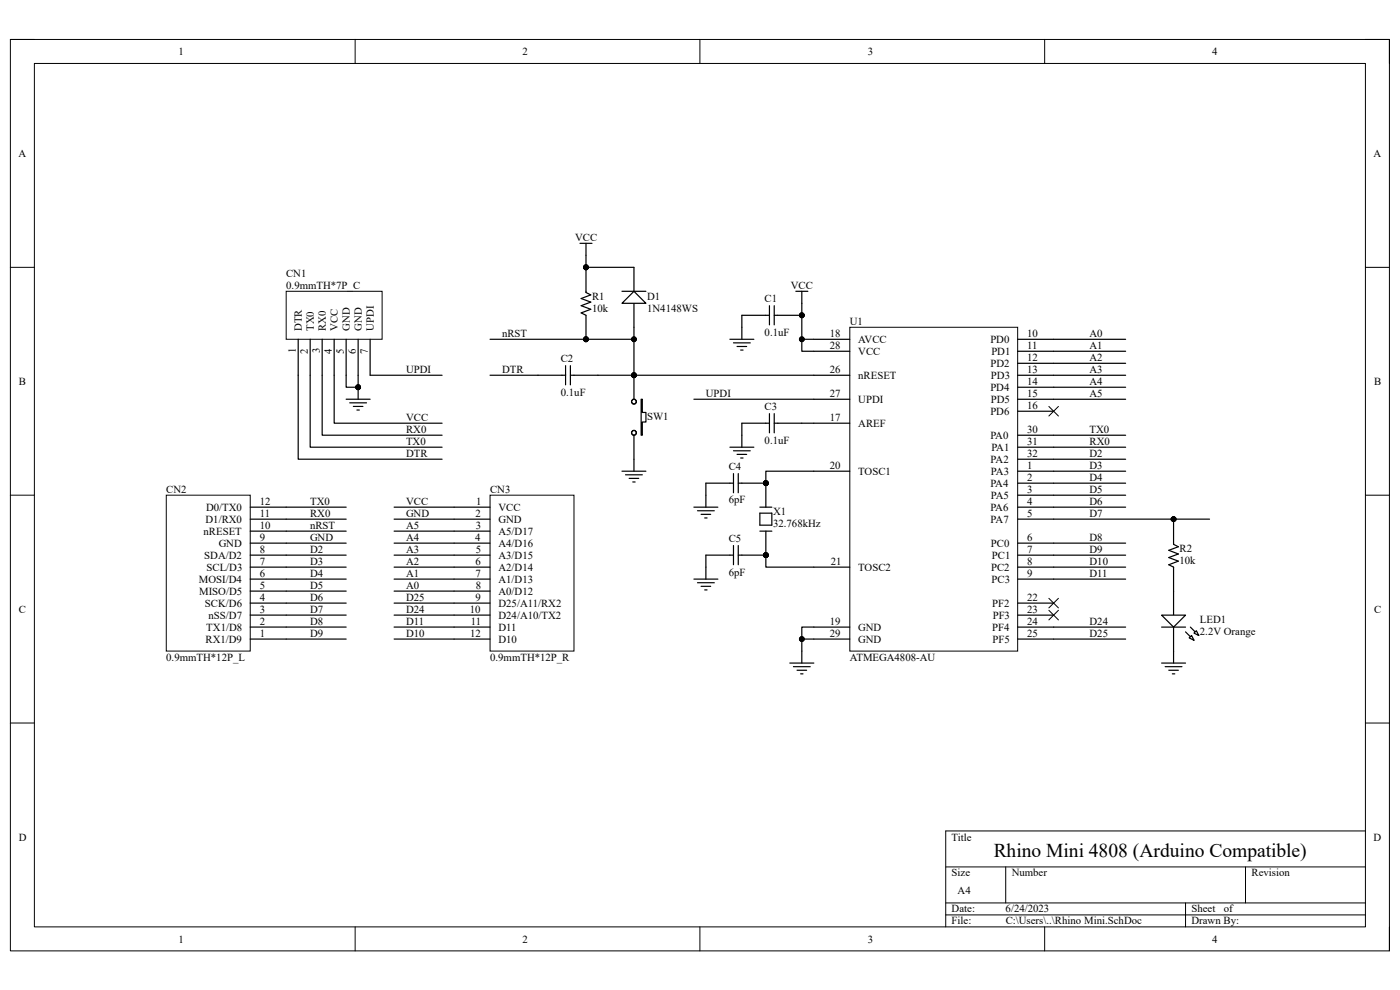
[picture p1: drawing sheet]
<svg xmlns="http://www.w3.org/2000/svg" width="297mm" height="210mm" viewBox="0 0 297 210" stroke-linecap="round" stroke-linejoin="round" font-family="sans-serif">
<path d="M2.2 8.4h292.6v193.3h-292.6z" fill="none" stroke="#000" stroke-width=".21"/>
<path d="M7.3 13.5h282.4v183.1h-282.4z" fill-rule="evenodd" fill="#fff"/>
<g fill="none" stroke="#000" stroke-width=".21">
<path d="M2.2 8.4h5.1M7.3 13.5h282.4v183.1h-282.4zM75.3 8.4v5.1M148.5 8.4v5.1M221.6 8.4v5.1M289.7 8.4h5.1v5.1M2.2 56.7h5.1M289.7 56.7h5.1M2.2 105h5.1M289.7 105.1h5.1M2.2 153.4h5.1M289.7 153.4h5.1"/>
<path d="M289.7 176.3h-89.1v20.3M75.3 196.6v5.1M148.5 196.6v5.1M200.6 183.9h89.1M200.6 191.5h89.1M200.6 194.1h89.1M213.4 183.9v7.6M221.6 196.6v5.1M251.5 191.5v5.1M264.2 183.9v7.6M294.8 196.6v5.1"/>
<circle cx="124.3" cy="56.7" r=".51"/>
<circle cx="124.3" cy="72" r=".51"/>
<circle cx="134.5" cy="79.6" r=".51"/>
<circle cx="170.1" cy="66.9" r=".51"/>
</g>
<g fill="none" stroke="#000" stroke-width=".25">
<path d="M123 51.6h2.6M124.3 51.6v2.6M124.3 56.7v5.4l1 .5-2 .7 2 .8-2 .7 2 .8-2 .8 1 .5v5.1M114.1 79.6h5.9M120 77.6v4M121 77.6v4M121 79.6h5.9M134.5 79.6v5.1M154.8 72h5.1M155.6 72.7h3.6M156.4 73.5h2M157.1 74.3h.5"/>
<path d="M157.4 66.9h5.8M157.4 69.4v2.6M163.2 64.8v4.1M164.3 64.8v4.1M164.3 66.9h5.8M168.8 61.8h2.6M170.1 61.8v2.5M134.5 92.3v5.1M154.8 94.9h5.1M155.6 95.6h3.6M156.4 96.4h2M157.1 97.2h.5"/>
<path d="M157.4 92.3v2.6M157.4 89.8h5.8M163.2 87.7v4.1M164.3 87.7v4.1M164.3 89.8h5.8M170.1 138.1v2.6M167.6 140.7h5.1M168.3 141.4h3.6M169.1 142.2h2M169.9 142.9h.5"/>
</g>
<g fill="#000">
<circle cx="124.3" cy="56.7" r=".51"/>
<circle cx="124.3" cy="72" r=".51"/>
<circle cx="134.5" cy="79.6" r=".51"/>
<circle cx="170.1" cy="66.9" r=".51"/>
</g>
<path d="M136 84.7h.3v2.8h.7v2h-.7v2.8h-.3z" fill-rule="evenodd" fill="#fff"/>
<g fill="none" stroke="#000" stroke-width=".25">
<path d="M134.5 56.7v5.1M134.5 64.3v5.1M131.9 100h5.1M134.5 97.4v2.6M136 84.7h.3v2.8h.7v2h-.7v2.8h-.3zM132.7 100.7h3.6M133.5 101.5h2M134.2 102.2h.5"/>
<circle cx="134.5" cy="91.8" r=".51"/>
<circle cx="134.5" cy="85.2" r=".51"/>
</g>
<path d="M131.9 64.3l2.6-2.5 2.5 2.5z" fill="#fff"/>
<path d="M131.9 64.3l2.6-2.5 2.5 2.5zM131.9 61.8h5.1" fill="none" stroke="#000" stroke-width=".25"/>
<path d="M35.3 105h17.8v33.1h-17.8z" fill-rule="evenodd" fill="#fff"/>
<path d="M35.3 105h17.8v33.1h-17.8z" fill="none" stroke="#000" stroke-width=".21"/>
<g fill="none" stroke="#000" stroke-width=".25">
<path d="M53.1 117.8h7.6M53.1 115.2h7.6M53.1 112.7h7.6M53.1 110.1h7.6M53.1 107.6h7.6M53.1 135.6h7.6M53.1 133h7.6M53.1 130.5h7.6M53.1 127.9h7.6M53.1 125.4h7.6M53.1 122.9h7.6M53.1 120.3h7.6"/>
<path d="M147.2 122.9h5.1M148 123.6h3.5M148.7 124.4h2.1M149.5 125.1h.5M149.8 120.3v2.6"/>
</g>
<path d="M104 105h17.8v33.1h-17.8z" fill-rule="evenodd" fill="#fff"/>
<path d="M104 105h17.8v33.1h-17.8z" fill="none" stroke="#000" stroke-width=".21"/>
<path d="M96.3 107.6h7.7M96.3 110.1h7.7M96.3 112.7h7.7M96.3 115.2h7.7M96.3 117.8h7.7M96.3 120.3h7.7M96.3 122.9h7.7M96.3 125.4h7.7M96.3 127.9h7.7M96.3 130.5h7.7M96.3 133h7.7M96.3 135.6h7.7" fill="none" stroke="#000" stroke-width=".25"/>
<path d="M180.3 69.4h35.6v68.7h-35.6z" fill-rule="evenodd" fill="#fff"/>
<path d="M180.3 69.4h35.6v68.7h-35.6zM222.5 126.9l2 2.1M222.5 129.5l2 2M224.5 126.9l-2 2.1M224.5 129.5l-2 2" fill="none" stroke="#000" stroke-width=".21"/>
<g fill="none" stroke="#000" stroke-width=".25">
<path d="M172.7 72h7.6M172.7 79.6h7.6M172.7 74.5h7.6M215.9 72h7.6M215.9 79.6h7.6M215.9 74.5h7.6M215.9 77.1h7.6M172.7 89.8h7.6M172.7 100h7.6M172.7 84.7h7.6M215.9 100h7.6M215.9 84.7h7.6"/>
<path d="M215.9 92.3h7.6M215.9 94.9h7.6M215.9 97.4h7.6M215.9 82.1h7.6M215.9 87.2h7.6M215.9 102.5h7.6M215.9 105.1h7.6M215.9 107.6h7.6M215.9 110.1h7.6M215.9 115.2h7.6M215.9 117.8h7.6M172.7 133h7.6"/>
<path d="M172.7 120.3h7.6M172.7 135.6h7.6M215.9 133h7.6M215.9 120.3h7.6M215.9 127.9h7.6M215.9 130.5h7.6M215.9 135.6h7.6M215.9 122.9h7.6"/>
</g>
<path d="M60.7 61.8h20.4v10.2h-20.4z" fill-rule="evenodd" fill="#fff"/>
<g fill="none" stroke="#000" stroke-width=".21">
<path d="M60.7 61.8h20.4v10.2h-20.4zM222.5 86.2l2 2.1M224.5 86.2l-2 2.1"/>
<circle cx="76" cy="82.1" r=".51"/>
<circle cx="249" cy="110.1" r=".51"/>
</g>
<g fill="none" stroke="#000" stroke-width=".25">
<path d="M63.3 72v7.6M65.8 72v7.6M68.3 72v7.6M70.9 72v7.6M73.4 72v7.6M76 72v7.6M78.5 72v7.6M73.4 84.7h5.1M74.2 85.5h3.6M75 86.2h2M75.7 87h.5M76 82.1v2.6"/>
<path d="M249 110.1v5.4l1 .5-2 .7 2 .8-2 .8 2 .7-2 .8 1 .5v10.2M249 133v7.7M246.4 140.7h5.1M247.2 141.4h3.6M248 142.2h2M248.7 142.9h.5"/>
</g>
<g fill="#000">
<circle cx="76" cy="82.1" r=".51"/>
<circle cx="249" cy="110.1" r=".51"/>
</g>
<path d="M246.4 130.5h5.1l-2.5 2.5z" fill="#fff"/>
<path d="M246.4 130.5h5.1l-2.5 2.5zM251.5 134l1.8 1.8M252.5 133l1.8 1.8" fill="none" stroke="#000" stroke-width=".25"/>
<path d="M252.8 134.8l.5 1-1-.5z" fill="#fff"/>
<path d="M252.8 134.8l.5 1-1-.5z" fill="none" stroke="#000" stroke-width=".25"/>
<path d="M253.3 134.3l.5-.5 .5 1z" fill="#fff"/>
<g fill="none" stroke="#000" stroke-width=".25">
<path d="M124.3 54.2v2.5h10.2M63.3 79.6v17.8h30.5M65.8 79.6v15.3h28M68.3 79.6v12.7h25.5M70.9 79.6v10.2h22.9M73.4 79.6v2.5h2.6v-2.5M78.5 79.6h15.3M104 72h30.5M104 79.6h10.1M126.9 79.6h45.8M134.5 69.4v10.2M157.4 66.9v2.5"/>
<path d="M170.1 64.3v10.2h2.6M170.1 72h2.6M223.5 72h15.3M223.5 79.6h15.3M223.5 74.5h15.3M223.5 77.1h15.3M147.2 84.7h25.5M157.4 89.8v2.5M170.1 89.8h2.6M172.7 100h-10.2v2.5M223.5 82.1h15.3M223.5 84.7h15.3"/>
<path d="M223.5 92.3h15.3M223.5 94.9h15.3M223.5 97.4h15.3M223.5 100h15.3M60.7 112.7h12.7M60.7 107.6h12.7M60.7 117.8h12.7M60.7 110.1h12.7M60.7 115.2h12.7M83.6 112.7h12.7M83.6 107.6h12.7M83.6 117.8h12.7"/>
<path d="M83.6 110.1h12.7M83.6 115.2h12.7M147.2 107.6h5.1M148 108.4h3.5M148.7 109.1h2.1M149.5 109.9h.5M155.6 102.5h-5.8v5.1M155.6 117.8h-5.8v2.5M155.6 100.5v4M155.6 115.7v4.1M156.6 100.5v4M156.6 115.7v4.1"/>
<path d="M156.6 102.5h5.9M156.6 117.8h5.9M161.2 112.7h2.5M161.2 108.9h2.5v2.5h-2.5zM161.2 107.6h2.5M162.5 117.8v2.5h10.2M162.5 102.5v5.1M162.5 112.7v5.1M223.5 110.1h33.1M223.5 107.6h15.3M223.5 102.5h15.3M223.5 115.2h15.3"/>
<path d="M223.5 105.1h15.3M223.5 117.8h15.3M60.7 133h12.7M60.7 120.3h12.7M60.7 122.9h12.7M60.7 125.4h12.7M60.7 127.9h12.7M60.7 130.5h12.7M60.7 135.6h12.7M83.6 133h12.7M83.6 120.3h12.7M83.6 122.9h12.7"/>
<path d="M83.6 125.4h12.7M83.6 127.9h12.7M83.6 130.5h12.7M83.6 135.6h12.7M170.1 135.6h2.6M172.7 133h-2.6v5.1M223.5 133h15.3M223.5 120.3h15.3M223.5 122.9h15.3M223.5 135.6h15.3M246.4 133h5.1M253.3 134.3l.5-.5 .5 1z"/>
</g>
<g fill="#000">
<circle cx="124.3" cy="56.7" r=".51"/>
<circle cx="124.3" cy="72" r=".51"/>
<circle cx="134.5" cy="79.6" r=".51"/>
<circle cx="134.5" cy="72" r=".51"/>
<circle cx="170.1" cy="72" r=".51"/>
<circle cx="170.1" cy="66.9" r=".51"/>
<circle cx="76" cy="82.1" r=".51"/>
<circle cx="162.5" cy="117.8" r=".51"/>
<circle cx="162.5" cy="102.5" r=".51"/>
<circle cx="249" cy="110.1" r=".51"/>
<circle cx="170.1" cy="135.6" r=".51"/>
</g>
<g fill="none" stroke="#000" stroke-width=".21">
<circle cx="124.3" cy="56.7" r=".51"/>
<circle cx="124.3" cy="72" r=".51"/>
<circle cx="134.5" cy="79.6" r=".51"/>
<circle cx="134.5" cy="72" r=".51"/>
<circle cx="170.1" cy="72" r=".51"/>
<circle cx="170.1" cy="66.9" r=".51"/>
<circle cx="76" cy="82.1" r=".51"/>
<circle cx="162.5" cy="117.8" r=".51"/>
<circle cx="162.5" cy="102.5" r=".51"/>
<circle cx="249" cy="110.1" r=".51"/>
<circle cx="170.1" cy="135.6" r=".51"/>
</g>
<text font-size="4.1" x="210.8" y="181.7">Rhino Mini 4808 (Arduino Compatible)</text>
<g font-size="2.3">
<text x="37.9" y="11.7">1</text>
<text x="110.9" y="11.7">2</text>
<text x="184.1" y="11.7">3</text>
<text x="257.1" y="11.7">4</text>
<text x="3.9" y="33.3">A</text>
<text x="291.4" y="33.3">A</text>
<text x="122" y="51.1">VCC</text>
<text x="60.7" y="58.7">CN1</text>
<text x="60.7" y="61.3">0.9mmTH*7P_C</text>
<text x="125.6" y="63.6">R1</text>
<text x="137.3" y="63.6">D1</text>
<text x="162.2" y="64.1">C1</text>
<text x="167.8" y="61.3">VCC</text>
<text x="64" y="70.2" transform="rotate(-90 64 70.2)">DTR</text>
<text x="66.6" y="70.2" transform="rotate(-90 66.6 70.2)">TX0</text>
<text x="69.1" y="70.2" transform="rotate(-90 69.1 70.2)">RX0</text>
<text x="71.7" y="70.2" transform="rotate(-90 71.7 70.2)">VCC</text>
<text x="74.2" y="70.2" transform="rotate(-90 74.2 70.2)">GND</text>
<text x="76.8" y="70.2" transform="rotate(-90 76.8 70.2)">GND</text>
<text x="79.3" y="70.2" transform="rotate(-90 79.3 70.2)">UPDI</text>
<text x="106.5" y="71.5">nRST</text>
<text x="125.6" y="66.1">10k</text>
<text x="137.3" y="66.1">1N4148WS</text>
<text x="162.2" y="71.2">0.1uF</text>
<text x="176.1" y="71.5">18</text>
<text x="180.3" y="68.9">U1</text>
<text x="217.9" y="71.5">10</text>
<text x="231.1" y="71.5">A0</text>
<text x="62.8" y="74.9" transform="rotate(-90 62.8 74.9)">1</text>
<text x="65.3" y="75.1" transform="rotate(-90 65.3 75.1)">2</text>
<text x="67.9" y="75" transform="rotate(-90 67.9 75)">3</text>
<text x="70.4" y="75.1" transform="rotate(-90 70.4 75.1)">4</text>
<text x="72.9" y="75" transform="rotate(-90 72.9 75)">5</text>
<text x="75.5" y="75.1" transform="rotate(-90 75.5 75.1)">6</text>
<text x="78" y="75.1" transform="rotate(-90 78 75.1)">7</text>
<text x="119" y="76.8">C2</text>
<text x="176.1" y="74">28</text>
<text x="182.1" y="72.7">AVCC</text>
<text x="182.1" y="75.3">VCC</text>
<text x="210.1" y="72.7">PD0</text>
<text x="210.1" y="77.8">PD2</text>
<text x="210.3" y="75.3">PD1</text>
<text x="217.9" y="74">11</text>
<text x="217.9" y="76.5">12</text>
<text x="231.1" y="74">A1</text>
<text x="231.1" y="76.5">A2</text>
<text x="4" y="81.6">B</text>
<text x="86.1" y="79.1">UPDI</text>
<text x="106.5" y="79.1">DTR</text>
<text x="119" y="83.9">0.1uF</text>
<text x="176" y="79.1">26</text>
<text x="182.1" y="80.3">nRESET</text>
<text x="210.1" y="82.9">PD4</text>
<text x="210.2" y="80.3">PD3</text>
<text x="217.9" y="79.1">13</text>
<text x="217.9" y="81.6">14</text>
<text x="231.1" y="79.1">A3</text>
<text x="231.1" y="81.6">A4</text>
<text x="291.5" y="81.6">B</text>
<text x="86.1" y="89.3">VCC</text>
<text x="137.3" y="89">SW1</text>
<text x="149.7" y="84.2">UPDI</text>
<text x="162.2" y="87">C3</text>
<text x="176.1" y="89.3">17</text>
<text x="176.1" y="84.2">27</text>
<text x="182.1" y="85.4">UPDI</text>
<text x="210.1" y="88">PD6</text>
<text x="210.2" y="85.4">PD5</text>
<text x="217.9" y="84.2">15</text>
<text x="217.9" y="86.7">16</text>
<text x="231.1" y="84.2">A5</text>
<text x="86.1" y="91.8">RX0</text>
<text x="86.1" y="94.4">TX0</text>
<text x="162.2" y="94.1">0.1uF</text>
<text x="182.1" y="90.6">AREF</text>
<text x="210.1" y="93.1">PA0</text>
<text x="210.3" y="95.6">PA1</text>
<text x="217.9" y="91.8">30</text>
<text x="217.9" y="94.4">31</text>
<text x="231.1" y="91.8">TX0</text>
<text x="231.1" y="94.4">RX0</text>
<text x="86.1" y="96.9">DTR</text>
<text x="154.6" y="99.7">C4</text>
<text x="176" y="99.4">20</text>
<text x="182.1" y="100.7">TOSC1</text>
<text x="210.1" y="98.2">PA2</text>
<text x="210.2" y="100.7">PA3</text>
<text x="217.9" y="99.4">1</text>
<text x="217.9" y="102">2</text>
<text x="217.9" y="96.9">32</text>
<text x="231.1" y="96.9">D2</text>
<text x="231.1" y="99.4">D3</text>
<text x="231.1" y="102">D4</text>
<text x="35.3" y="104.5">CN2</text>
<text x="55.1" y="107.1">12</text>
<text x="65.8" y="107.1">TX0</text>
<text x="86.1" y="107.1">VCC</text>
<text x="101" y="107.1">1</text>
<text x="104" y="104.5">CN3</text>
<text x="154.6" y="106.8">6pF</text>
<text x="210.1" y="103.3">PA4</text>
<text x="210.2" y="105.8">PA5</text>
<text x="217.9" y="104.5">3</text>
<text x="217.9" y="107.1">4</text>
<text x="231.1" y="104.5">D5</text>
<text x="231.1" y="107.1">D6</text>
<text x="43.2" y="113.4">nRESET</text>
<text x="43.6" y="110.9">D1/RX0</text>
<text x="43.7" y="108.3">D0/TX0</text>
<text x="55.1" y="112.1">10</text>
<text x="55.1" y="109.6">11</text>
<text x="65.8" y="109.6">RX0</text>
<text x="65.8" y="112.1">nRST</text>
<text x="86.1" y="109.6">GND</text>
<text x="86.1" y="112.1">A5</text>
<text x="100.9" y="109.6">2</text>
<text x="101" y="112.1">3</text>
<text x="105.7" y="108.3">VCC</text>
<text x="105.7" y="110.9">GND</text>
<text x="105.7" y="113.4">A5/D17</text>
<text x="164" y="109.3">X1</text>
<text x="164" y="111.9">32.768kHz</text>
<text x="210.1" y="108.3">PA6</text>
<text x="210.1" y="110.9">PA7</text>
<text x="217.9" y="109.6">5</text>
<text x="231.1" y="109.6">D7</text>
<text x="43.3" y="118.5">SDA/D2</text>
<text x="46.4" y="116">GND</text>
<text x="55.1" y="119.8">7</text>
<text x="55.1" y="117.3">8</text>
<text x="55.1" y="114.7">9</text>
<text x="65.8" y="114.7">GND</text>
<text x="65.8" y="117.3">D2</text>
<text x="65.8" y="119.8">D3</text>
<text x="86.1" y="114.7">A4</text>
<text x="86.1" y="117.3">A3</text>
<text x="86.1" y="119.8">A2</text>
<text x="100.8" y="114.7">4</text>
<text x="100.9" y="119.8">6</text>
<text x="100.9" y="117.3">5</text>
<text x="105.7" y="116">A4/D16</text>
<text x="105.7" y="118.5">A3/D15</text>
<text x="154.6" y="114.9">C5</text>
<text x="176.2" y="119.8">21</text>
<text x="210.2" y="116">PC0</text>
<text x="210.4" y="118.5">PC1</text>
<text x="217.9" y="114.7">6</text>
<text x="217.9" y="117.3">7</text>
<text x="217.9" y="119.8">8</text>
<text x="231.1" y="114.7">D8</text>
<text x="231.1" y="117.3">D9</text>
<text x="231.1" y="119.8">D10</text>
<text x="250.2" y="117">R2</text>
<text x="250.2" y="119.5">10k</text>
<text x="42.2" y="123.6">MOSI/D4</text>
<text x="43.8" y="121.1">SCL/D3</text>
<text x="55.1" y="124.9">5</text>
<text x="55.1" y="122.3">6</text>
<text x="65.8" y="122.3">D4</text>
<text x="65.8" y="124.9">D5</text>
<text x="86.1" y="122.3">A1</text>
<text x="86.1" y="124.9">A0</text>
<text x="100.9" y="122.3">7</text>
<text x="100.9" y="124.9">8</text>
<text x="105.7" y="121.1">A2/D14</text>
<text x="105.7" y="123.6">A1/D13</text>
<text x="154.6" y="122.1">6pF</text>
<text x="182.1" y="121.1">TOSC2</text>
<text x="210.3" y="121.1">PC2</text>
<text x="210.4" y="123.6">PC3</text>
<text x="217.9" y="122.3">9</text>
<text x="231.1" y="122.3">D11</text>
<text x="4" y="130">C</text>
<text x="42.2" y="126.2">MISO/D5</text>
<text x="43.5" y="128.7">SCK/D6</text>
<text x="44.2" y="131.2">nSS/D7</text>
<text x="55.1" y="130">3</text>
<text x="55.1" y="127.4">4</text>
<text x="65.8" y="127.4">D6</text>
<text x="65.8" y="130">D7</text>
<text x="86.1" y="127.4">D25</text>
<text x="86.1" y="130">D24</text>
<text x="99.7" y="130">10</text>
<text x="100.9" y="127.4">9</text>
<text x="105.7" y="126.2">A0/D12</text>
<text x="105.7" y="128.7">D25/A11/RX2</text>
<text x="105.7" y="131.2">D24/A10/TX2</text>
<text x="210.5" y="128.7">PF2</text>
<text x="210.6" y="131.2">PF3</text>
<text x="217.9" y="127.4">22</text>
<text x="217.9" y="130">23</text>
<text x="291.5" y="130">C</text>
<text x="43.6" y="136.3">RX1/D9</text>
<text x="43.8" y="133.8">TX1/D8</text>
<text x="55.1" y="135">1</text>
<text x="55.1" y="132.5">2</text>
<text x="65.8" y="132.5">D8</text>
<text x="65.8" y="135">D9</text>
<text x="86.1" y="132.5">D11</text>
<text x="86.1" y="135">D10</text>
<text x="99.7" y="135">12</text>
<text x="99.9" y="132.5">11</text>
<text x="105.7" y="133.8">D11</text>
<text x="105.7" y="136.3">D10</text>
<text x="176.1" y="132.5">19</text>
<text x="176.1" y="135">29</text>
<text x="182.1" y="133.8">GND</text>
<text x="182.1" y="136.3">GND</text>
<text x="210.5" y="133.8">PF4</text>
<text x="210.6" y="136.3">PF5</text>
<text x="217.9" y="132.5">24</text>
<text x="217.9" y="135">25</text>
<text x="231.1" y="132.5">D24</text>
<text x="231.1" y="135">D25</text>
<text x="254.6" y="132.2">LED1</text>
<text x="254.6" y="134.8">2.2V Orange</text>
<text x="35.3" y="140.1">0.9mmTH*12P_L</text>
<text x="104" y="140.1">0.9mmTH*12P_R</text>
<text x="180.3" y="140.1">ATMEGA4808-AU</text>
<text x="4" y="178.3">D</text>
<text x="201.9" y="178.3">Title</text>
<text x="291.4" y="178.3">D</text>
<text x="201.9" y="185.9">Size</text>
<text x="214.6" y="185.9">Number</text>
<text x="265.5" y="185.9">Revision</text>
<text x="203.2" y="189.7">A4</text>
<text x="201.9" y="193.5">Date:</text>
<text x="201.9" y="196.1">File:</text>
<text x="213.3" y="193.5">6/24/2023</text>
<text x="213.4" y="196.1">C:\Users\..\Rhino Mini.SchDoc</text>
<text x="252.8" y="193.5">Sheet</text>
<text x="252.8" y="196.1">Drawn By:</text>
<text x="259.6" y="193.5">of</text>
<text x="37.9" y="199.9">1</text>
<text x="110.9" y="199.9">2</text>
<text x="184.1" y="199.9">3</text>
<text x="257.1" y="199.9">4</text>
</g>
</svg>
